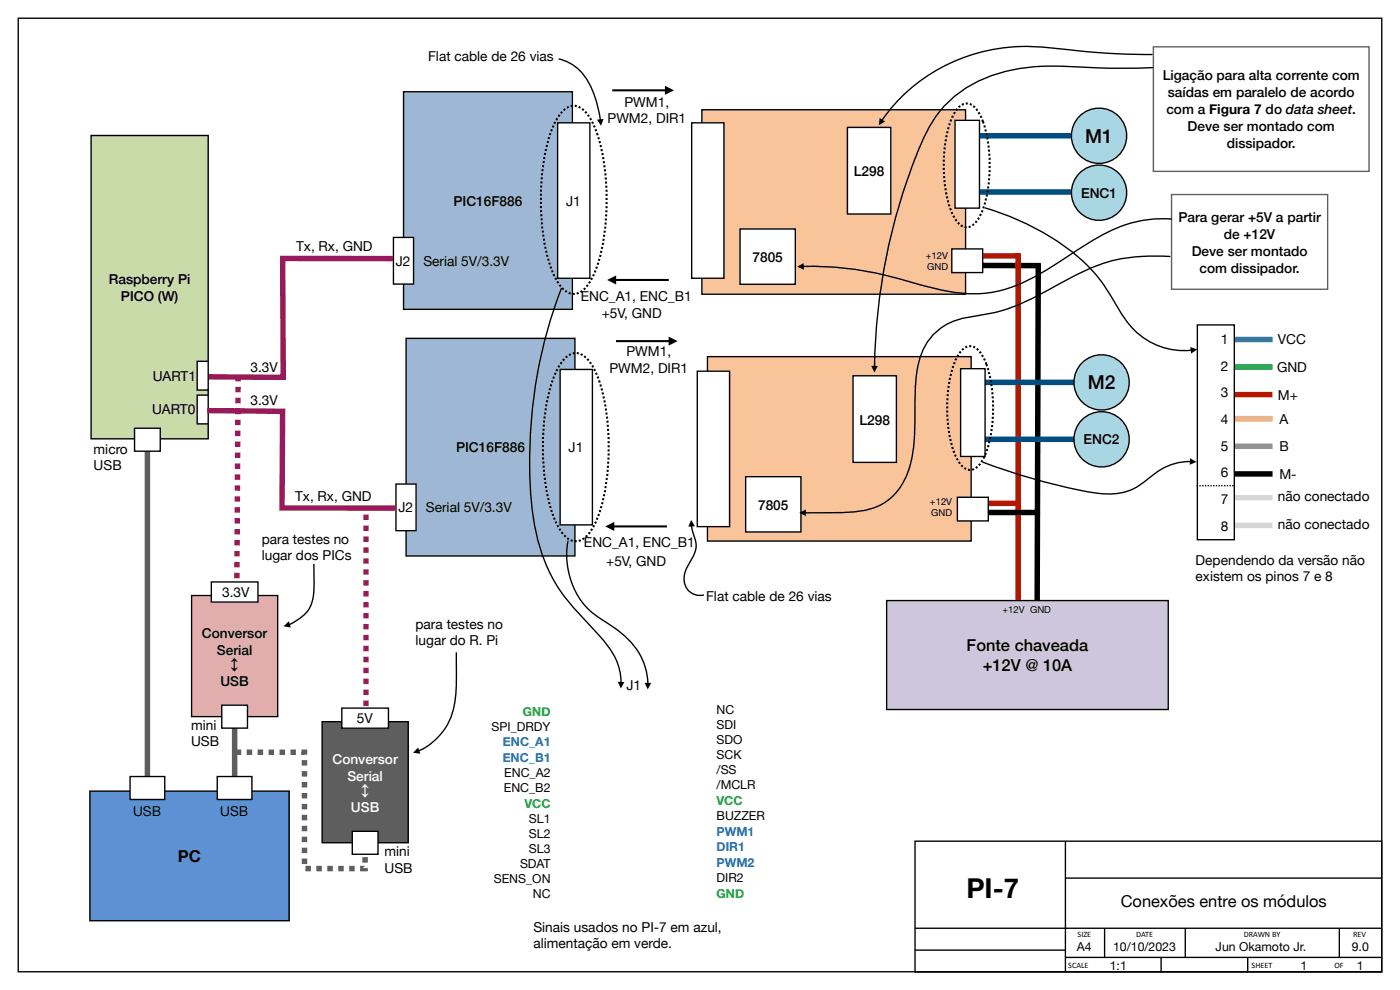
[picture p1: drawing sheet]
<svg xmlns="http://www.w3.org/2000/svg" width="722mm" height="511mm" viewBox="0 0 722 511" stroke-linecap="round" stroke-linejoin="round" font-family="sans-serif">
<path d="M507 137h30M536 136l-1 180M637 245h20M507 264h29" fill="none" stroke="#000" stroke-width="2.8" stroke-linecap="butt"/>
<path d="M507 132h19M525 131v183M507 260h19" fill="none" stroke="#b51700" stroke-width="2.8" stroke-linecap="butt"/>
<path d="M203 133h-57v62l-39-1" fill="none" stroke="#99195e" stroke-width="2.8" stroke-linecap="butt"/>
<path d="M637 189h20" fill="none" stroke="#1db100" stroke-width="2.8" stroke-linecap="butt"/>
<path d="M637 175h20" fill="none" stroke="#0076ba" stroke-width="2.8" stroke-linecap="butt"/>
<path d="M637 204h20" fill="none" stroke="#ee220c" stroke-width="2.8" stroke-linecap="butt"/>
<path d="M637 216h20" fill="none" stroke="#fae232" stroke-width="2.8" stroke-linecap="butt"/>
<path d="M637 230h20" fill="none" stroke="#929292" stroke-width="2.8" stroke-linecap="butt"/>
<path d="M637 257h20M637 271h20" fill="none" stroke="#d6d5d5" stroke-width="2.8" stroke-linecap="butt"/>
<path d="M503 70h52M503 99h52" fill="none" stroke="#004d80" stroke-width="2.8" stroke-linecap="butt"/>
<path d="M76 233v169M121 374v29" fill="none" stroke="#5e5e5e" stroke-width="2.8" stroke-linecap="butt"/>
<path d="M9 9h704v492h-704zM472 434h241v68h-241zM550 434v68M550 453h163M472 479h241M570 479v15M612 479v15M691 479v15M472 490h78M550 494h163M599 494v8M644 494v8" fill="none" stroke="#000" stroke-width=".71" stroke-linecap="butt"/>
<circle cx="567" cy="70" r="14" fill="#a8d6e3"/>
<circle cx="567" cy="70" r="14" fill="none" stroke="#000" stroke-width=".71" stroke-linecap="butt"/>
<circle cx="567" cy="99" r="14" fill="#a8d6e3"/>
<circle cx="567" cy="99" r="14" fill="none" stroke="#000" stroke-width=".71" stroke-linecap="butt"/>
<path d="M47 70h60v156h-60z" fill="#c9dba9"/>
<path d="M47 70h60v156h-60z" fill="none" stroke="#000" stroke-width=".71" stroke-linecap="butt"/>
<path d="M69 221h14v12h-14z" fill="#fff"/>
<path d="M69 221h14v12h-14z" fill="none" stroke="#000" stroke-width=".71" stroke-linecap="butt"/>
<path d="M46 408h103v67h-103z" fill="#5d91d4"/>
<path d="M46 408h103v67h-103z" fill="none" stroke="#000" stroke-width=".71" stroke-linecap="butt"/>
<path d="M67 401h18v12h-18z" fill="#fff"/>
<path d="M67 401h18v12h-18z" fill="none" stroke="#000" stroke-width=".71" stroke-linecap="butt"/>
<path d="M112 401h18v12h-18z" fill="#fff"/>
<path d="M112 401h18v12h-18z" fill="none" stroke="#000" stroke-width=".71" stroke-linecap="butt"/>
<path d="M362 57h136v95h-136z" fill="#fac49a"/>
<path d="M362 57h136v95h-136z" fill="none" stroke="#000" stroke-width=".71" stroke-linecap="butt"/>
<path d="M357 63h17v81h-17z" fill="#fff"/>
<path d="M357 63h17v81h-17z" fill="none" stroke="#000" stroke-width=".71" stroke-linecap="butt"/>
<path d="M491 128h16v13h-16z" fill="#fff"/>
<path d="M491 128h16v13h-16z" fill="none" stroke="#000" stroke-width=".71" stroke-linecap="butt"/>
<path d="M437 66h23v44h-23z" fill="#fff"/>
<path d="M437 66h23v44h-23z" fill="none" stroke="#000" stroke-width=".71" stroke-linecap="butt"/>
<path d="M382 118h28v29h-28z" fill="#fff"/>
<path d="M382 118h28v29h-28z" fill="none" stroke="#000" stroke-width=".71" stroke-linecap="butt"/>
<path d="M493 62h12v45h-12z" fill="#fff"/>
<path d="M493 62h12v45h-12z" fill="none" stroke="#000" stroke-width=".71" stroke-linecap="butt"/>
<path d="M102 204h5v15h-5z" fill="#fff"/>
<path d="M102 204h5v15h-5z" fill="none" stroke="#000" stroke-width=".71" stroke-linecap="butt"/>
<path d="M102 186h5v15h-5z" fill="#fff"/>
<path d="M102 186h5v15h-5z" fill="none" stroke="#000" stroke-width=".71" stroke-linecap="butt"/>
<path d="M99 307h44v63h-44z" fill="#e1aead"/>
<path d="M99 307h44v63h-44z" fill="none" stroke="#000" stroke-width=".71" stroke-linecap="butt"/>
<path d="M109 300h24v11h-24z" fill="#fff"/>
<path d="M109 300h24v11h-24z" fill="none" stroke="#000" stroke-width=".71" stroke-linecap="butt"/>
<path d="M114 364h14v12h-14z" fill="#fff"/>
<path d="M114 364h14v12h-14z" fill="none" stroke="#000" stroke-width=".71" stroke-linecap="butt"/>
<path d="M208 47h87v113h-87z" fill="#9eb7d4"/>
<path d="M208 47h87v113h-87z" fill="none" stroke="#000" stroke-width=".71" stroke-linecap="butt"/>
<path d="M288 63h16v81h-16z" fill="#fff"/>
<path d="M288 63h16v81h-16z" fill="none" stroke="#000" stroke-width=".71" stroke-linecap="butt"/>
<path d="M203 123h10v24h-10z" fill="#fff"/>
<path d="M203 123h10v24h-10z" fill="none" stroke="#000" stroke-width=".71" stroke-linecap="butt"/>
<path d="M316 47h28M317 144h28" fill="none" stroke="#000" stroke-width="1.1" stroke-linecap="butt"/>
<path d="M343 44l5 3-5 2zM313 144l5-2v5z" fill="#000"/>
<path d="M504 197h52M504 227h52" fill="none" stroke="#004d80" stroke-width="2.8" stroke-linecap="butt"/>
<circle cx="568" cy="197" r="14" fill="#a8d6e3"/>
<circle cx="568" cy="197" r="14" fill="none" stroke="#000" stroke-width=".71" stroke-linecap="butt"/>
<circle cx="568" cy="227" r="14" fill="#a8d6e3"/>
<circle cx="568" cy="227" r="14" fill="none" stroke="#000" stroke-width=".71" stroke-linecap="butt"/>
<path d="M365 184h136v95h-136z" fill="#fac49a"/>
<path d="M365 184h136v95h-136z" fill="none" stroke="#000" stroke-width=".71" stroke-linecap="butt"/>
<path d="M360 192h16v80h-16z" fill="#fff"/>
<path d="M360 192h16v80h-16z" fill="none" stroke="#000" stroke-width=".71" stroke-linecap="butt"/>
<path d="M494 257h16v12h-16z" fill="#fff"/>
<path d="M494 257h16v12h-16z" fill="none" stroke="#000" stroke-width=".71" stroke-linecap="butt"/>
<path d="M440 194h23v45h-23z" fill="#fff"/>
<path d="M440 194h23v45h-23z" fill="none" stroke="#000" stroke-width=".71" stroke-linecap="butt"/>
<path d="M385 246h28v28h-28z" fill="#fff"/>
<path d="M385 246h28v28h-28z" fill="none" stroke="#000" stroke-width=".71" stroke-linecap="butt"/>
<path d="M496 190h12v46h-12z" fill="#fff"/>
<path d="M496 190h12v46h-12z" fill="none" stroke="#000" stroke-width=".71" stroke-linecap="butt"/>
<path d="M210 175h87v112h-87z" fill="#9eb7d4"/>
<path d="M210 175h87v112h-87z" fill="none" stroke="#000" stroke-width=".71" stroke-linecap="butt"/>
<path d="M289 191h17v80h-17z" fill="#fff"/>
<path d="M289 191h17v80h-17z" fill="none" stroke="#000" stroke-width=".71" stroke-linecap="butt"/>
<path d="M204 250h11v24h-11z" fill="#fff"/>
<path d="M288 30a28 28 0 0 1 20 22l2 10M204 250h11v24h-11zM162 291v6a28 28 0 0 1-4 19l-4 4-5 2" fill="none" stroke="#000" stroke-width=".71" stroke-linecap="butt"/>
<path d="M318 176h28M316 272h28" fill="none" stroke="#000" stroke-width="1.1" stroke-linecap="butt"/>
<path d="M308 62l3-1-1 4zM345 174l5 2-5 2zM312 272l5-3v5zM146 323l3-2 1 3z" fill="#000"/>
<path d="M290 57a8 8 0 0 1 13 2 73 73 0 0 1 10 38 101 101 0 0 1-8 47 11 11 0 0 1-10 8 16 16 0 0 1-10-12 116 116 0 0 1 1-76zM495 55a6 6 0 0 1 10 3 68 68 0 0 1 4 44 22 22 0 0 1-8 15 6 6 0 0 1-8-4 68 68 0 0 1-4-44 28 28 0 0 1 6-14zM291 185a8 8 0 0 1 13 1 73 73 0 0 1 10 39 101 101 0 0 1-8 47 11 11 0 0 1-10 7 16 16 0 0 1-10-11 116 116 0 0 1 1-76zM497 180a6 6 0 0 1 10 3 68 68 0 0 1 4 44 22 22 0 0 1-8 15 6 6 0 0 1-8-4 68 68 0 0 1-4-44 28 28 0 0 1 6-14z" fill="none" stroke="#000" stroke-width="1.1" stroke-dasharray="1.1 1.1" stroke-linecap="butt"/>
<path d="M458 310h145v56h-145z" fill="#cdc6dc"/>
<path d="M595 28h-21l-21-2a103 103 0 0 0-73 12 85 85 0 0 0-25 24M595 35h-17h-18a112 112 0 0 0-54 6 62 62 0 0 0-33 38 310 310 0 0 0-22 110M605 113a70 70 0 0 0-47 15 158 158 0 0 1-41 22 80 80 0 0 1-44-4 174 174 0 0 0-59-9M604 132h-11a82 82 0 0 0-44 13 122 122 0 0 1-41 17 40 40 0 0 0-28 12 49 49 0 0 0-8 31v4a86 86 0 0 1-5 38 30 30 0 0 1-29 17l-22 1M458 310h145v56h-145z" fill="none" stroke="#000" stroke-width=".71" stroke-linecap="butt"/>
<path d="M595 24h112v64h-112zM605 100h80v49h-80z" fill="none" stroke="#5e5e5e" stroke-width=".71" stroke-linecap="butt"/>
<path d="M454 61l3 2-3 2zM411 138l4-2v3zM450 189h3l-2 3zM412 265l4-2v3z" fill="#000"/>
<path d="M618 168h19v110h-19z" fill="#fff"/>
<path d="M508 107a122 122 0 0 1 59 37l3 3a108 108 0 0 0 18 26 36 36 0 0 0 27 8M290 149a242 242 0 0 0-13 126 92 92 0 0 0 28 49 44 44 0 0 1 15 25v3M618 168h19v110h-19zM614 238a34 34 0 0 0-24 11 32 32 0 0 1-29 5l-27-7-27-9M293 279a40 40 0 0 0 22 43 37 37 0 0 1 19 31M357 271v2a25 25 0 0 1 2 12l-2 4a13 13 0 0 0-2 15 8 8 0 0 0 8 3" fill="none" stroke="#000" stroke-width=".71" stroke-linecap="butt"/>
<path d="M618 251h19" fill="none" stroke="#000" stroke-width=".71" stroke-dasharray=".7 .7" stroke-linecap="butt"/>
<path d="M614 179l4 1-3 2zM614 236l3 2-3 2zM357 268l2 4h-4zM319 352h3l-2 3zM333 352h3l-2 4z" fill="#000"/>
<path d="M122 298l1-105" fill="none" stroke="#99195e" stroke-width="2.8" stroke-dasharray="2.8 2.8" stroke-linecap="butt"/>
<path d="M166 372h45v63h-45z" fill="#5e5e5e"/>
<path d="M166 372h45v63h-45z" fill="none" stroke="#000" stroke-width=".71" stroke-linecap="butt"/>
<path d="M176 365h24v11h-24z" fill="#fff"/>
<path d="M176 365h24v11h-24z" fill="none" stroke="#000" stroke-width=".71" stroke-linecap="butt"/>
<path d="M182 429h13v12h-13z" fill="#fff"/>
<path d="M236 337l-1 3a98 98 0 0 1-2 29 32 32 0 0 1-17 18M182 429h13v12h-13z" fill="none" stroke="#000" stroke-width=".71" stroke-linecap="butt"/>
<path d="M216 386l1 3-4-1z" fill="#000"/>
<path d="M189 364v-100" fill="none" stroke="#99195e" stroke-width="2.8" stroke-dasharray="2.8 2.8" stroke-linecap="butt"/>
<path d="M122 388h35v60h31v-7" fill="none" stroke="#5e5e5e" stroke-width="2.8" stroke-dasharray="2.8 2.8" stroke-linecap="butt"/>
<path d="M107 212h39v50h58" fill="none" stroke="#971a5f" stroke-width="2.8" stroke-linecap="butt"/>
<text font-size="14.1" x="499" y="463">PI-7</text>
<text font-size="10.6" x="118" y="347">↕︎</text>
<text font-size="10.6" fill="#fff" x="186" y="412">↕︎</text>
<g font-size="9.9">
<text x="560" y="74">M1</text>
<text x="561" y="201">M2</text>
</g>
<g font-size="8.5">
<text x="499" y="336">Fonte chaveada</text>
<text x="507" y="346">+12V @ 10A</text>
<text x="92" y="445">PC</text>
<text x="578" y="468">Conexões entre os módulos</text>
</g>
<g font-size="7.1">
<text x="221" y="32">Flat cable de 26 vias</text>
<text x="600" y="41">Ligação para alta corrente com</text>
<text x="603" y="50">saídas em paralelo de acordo</text>
<text x="322" y="55">PWM1,</text>
<text x="602" y="59">com a Figura 7 do data sheet.</text>
<text x="313" y="64">PWM2, DIR1</text>
<text x="613" y="68">Deve ser montado com</text>
<text x="633" y="77">dissipador.</text>
<text x="441" y="91">L298</text>
<text x="234" y="106">PIC16F886</text>
<text x="292" y="106">J1</text>
<text x="558" y="102">ENC1</text>
<text x="608" y="114">Para gerar +5V a partir</text>
<text x="632" y="123">de +12V</text>
<text x="153" y="129">Tx, Rx, GND</text>
<text x="615" y="132">Deve ser montado</text>
<text x="204" y="137">J2</text>
<text x="218" y="137">Serial 5V/3.3V</text>
<text x="388" y="135">7805</text>
<text x="619" y="141">com dissipador.</text>
<text x="56" y="147">Raspberry Pi</text>
<text x="62" y="155">PICO (W)</text>
<text x="300" y="155">ENC_A1, ENC_B1</text>
<text x="311" y="164">+5V, GND</text>
<text x="630" y="178">1</text>
<text x="659" y="178">VCC</text>
<text x="323" y="184">PWM1,</text>
<text x="129" y="192">3.3V</text>
<text x="630" y="191">2</text>
<text x="659" y="192">GND</text>
<text x="79" y="196">UART1</text>
<text x="314" y="192">PWM2, DIR1</text>
<text x="129" y="209">3.3V</text>
<text x="630" y="205">3</text>
<text x="659" y="206">M+</text>
<text x="78" y="214">UART0</text>
<text x="444" y="219">L298</text>
<text x="630" y="219">4</text>
<text x="660" y="219">A</text>
<text x="235" y="233">PIC16F886</text>
<text x="293" y="233">J1</text>
<text x="559" y="229">ENC2</text>
<text x="630" y="233">5</text>
<text x="660" y="233">B</text>
<text x="48" y="234">micro</text>
<text x="48" y="243">USB</text>
<text x="630" y="246">6</text>
<text x="660" y="247">M-</text>
<text x="152" y="259">Tx, Rx, GND</text>
<text x="391" y="263">7805</text>
<text x="630" y="260">7</text>
<text x="659" y="259">não conectado</text>
<text x="206" y="264">J2</text>
<text x="220" y="264">Serial 5V/3.3V</text>
<text x="630" y="274">8</text>
<text x="659" y="273">não conectado</text>
<text x="135" y="280">para testes no</text>
<text x="301" y="282">ENC_A1, ENC_B1</text>
<text x="135" y="289">lugar dos PICs</text>
<text x="313" y="292">+5V, GND</text>
<text x="617" y="291">Dependendo da versão não</text>
<text x="617" y="300">existem os pinos 7 e 8</text>
<text x="115" y="308">3.3V</text>
<text x="364" y="310">Flat cable de 26 vias</text>
<text x="104" y="329">Conversor</text>
<text x="214" y="325">para testes no</text>
<text x="214" y="333">lugar do R. Pi</text>
<text x="112" y="338">Serial</text>
<text x="114" y="354">USB</text>
<text x="323" y="356">J1</text>
<text x="99" y="377">mini</text>
<text x="184" y="373">5V</text>
<text x="99" y="385">USB</text>
<text x="69" y="421">USB</text>
<text x="114" y="421">USB</text>
<text x="198" y="442">mini</text>
<text x="198" y="450">USB</text>
<text x="275" y="481">Sinais usados no PI-7 em azul,</text>
<text x="275" y="489">alimentação em verde.</text>
</g>
<g font-size="7.1" fill="#fff">
<text x="172" y="394">Conversor</text>
<text x="179" y="403">Serial</text>
<text x="181" y="419">USB</text>
</g>
<g font-size="6.3" fill="#1db100">
<text x="270" y="369">GND</text>
<text x="271" y="417">VCC</text>
<text x="370" y="415">VCC</text>
<text x="370" y="463">GND</text>
</g>
<g font-size="6.3">
<text x="370" y="368">NC</text>
<text x="254" y="377">SPI_DRDY</text>
<text x="370" y="376">SDI</text>
<text x="370" y="384">SDO</text>
<text x="370" y="392">SCK</text>
<text x="260" y="401">ENC_A2</text>
<text x="370" y="399">/SS</text>
<text x="370" y="407">/MCLR</text>
<text x="260" y="409">ENC_B2</text>
<text x="273" y="425">SL1</text>
<text x="370" y="423">BUZZER</text>
<text x="273" y="432">SL2</text>
<text x="273" y="440">SL3</text>
<text x="268" y="448">SDAT</text>
<text x="255" y="456">SENS_ON</text>
<text x="370" y="455">DIR2</text>
<text x="275" y="463">NC</text>
<text x="556" y="491">A4</text>
<text x="574" y="491">10/10/2023</text>
<text x="627" y="491">Jun Okamoto Jr.</text>
<text x="698" y="491">9.0</text>
<text x="573" y="500">1:1</text>
<text x="671" y="500">1</text>
<text x="700" y="500">1</text>
</g>
<g font-size="6.3" fill="#0076ba">
<text x="260" y="385">ENC_A1</text>
<text x="259" y="393">ENC_B1</text>
<text x="370" y="431">PWM1</text>
<text x="370" y="439">DIR1</text>
<text x="370" y="447">PWM2</text>
</g>
<g font-size="4.9">
<text x="478" y="133">+12V</text>
<text x="478" y="139">GND</text>
<text x="480" y="261">+12V</text>
<text x="481" y="266">GND</text>
<text x="517" y="316">+12V GND</text>
</g>
<g font-size="4.2">
<text x="556" y="483">SIZE</text>
<text x="586" y="483">DATE</text>
<text x="642" y="483">DRAWN BY</text>
<text x="698" y="483">REV</text>
<text x="551" y="499">SCALE</text>
<text x="646" y="499">SHEET</text>
<text x="689" y="499">OF</text>
</g>
</svg>
